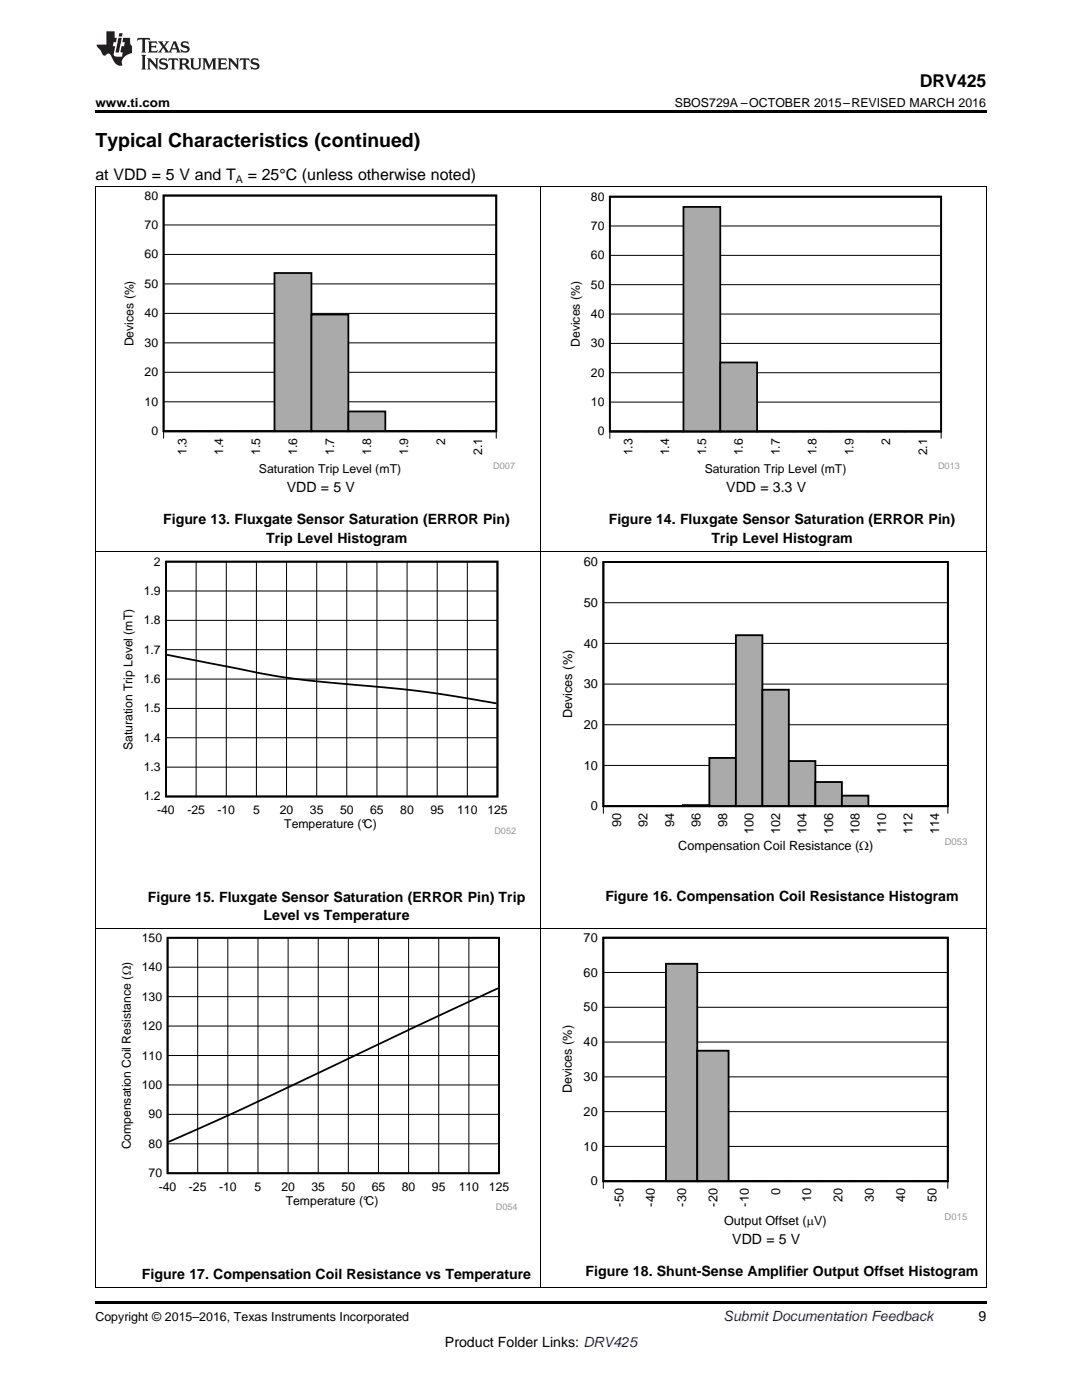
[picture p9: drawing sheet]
<svg xmlns="http://www.w3.org/2000/svg" width="216mm" height="279mm" viewBox="0 0 216 279" stroke-linecap="round" stroke-linejoin="round" font-family="sans-serif">
<path d="M19 259.7h177.8v.5h-177.8z" fill="#000"/>
<path d="M19.1 185.3v71.7M107.9 185.3v71.7M196.8 185.3v71.7M19 256.9h177.8" fill="none" stroke="#000" stroke-width=".2"/>
<path d="M111.7 186.2h81.2v58.8h-81.2z" fill-rule="evenodd" fill="#fff"/>
<path d="M120.4 187.1h68.7v48.6h-68.7zM120.4 235.7h6.2zM126.6 235.7h6.3z" fill="none" stroke="#000" stroke-width=".37"/>
<path d="M120.4 194.1h68.7M120.4 187.1h68.7M120.4 214.9h68.7M120.4 208h68.7M120.4 201h68.7M120.4 237.2v-1.5h68.7v1.5M120.4 228.8h68.7M120.4 221.9h68.7" fill="none" stroke="#000" stroke-width=".2"/>
<path d="M120.4 235.7h12.5" fill="none" stroke="#aaa" stroke-width=".2"/>
<path d="M132.9 192.3h6.2v43.4h-6.2z" fill-rule="evenodd" fill="#aaa"/>
<path d="M132.9 192.3h6.2v43.4h-6.2z" fill="none" stroke="#000" stroke-width=".37"/>
<path d="M139.1 209.7h6.3v26h-6.3z" fill-rule="evenodd" fill="#aaa"/>
<path d="M120.4 187.1h68.7v48.6h-68.7zM139.1 209.7h6.3v26h-6.3zM145.4 235.7h6.2zM151.6 235.7h6.3zM157.9 235.7h6.2zM164.1 235.7h6.3zM170.4 235.7h6.2zM176.6 235.7h6.3zM182.9 235.7h6.2z" fill="none" stroke="#000" stroke-width=".37"/>
<path d="M145.4 235.7h43.7" fill="none" stroke="#aaa" stroke-width=".2"/>
<path d="M23.7 186.2h79.6v55.4h-79.6z" fill-rule="evenodd" fill="#fff"/>
<path d="M33.4 187.2h66.2v46.9h-66.2zM99.4 197.2l-15.9 7.4-34.3 16.3-15.6 7" fill="none" stroke="#000" stroke-width=".35"/>
<g fill="none" stroke="#000" stroke-width=".2">
<path d="M19.1 110.1v75.2M107.9 110.1v75.2M196.8 110.1v75.2M19 185.2h177.8M33.4 198.9h66.2M33.4 193h66.2M39.4 187.2v47M45.5 187.2v47M51.5 187.2v47M57.5 187.2v47M63.5 187.2v47M69.5 187.2v47"/>
<path d="M75.5 187.2v47M81.5 187.2v47M87.5 187.2v47M93.6 187.2v47M33.4 216.5h66.2M33.4 210.7h66.2M33.4 204.8h66.2M33.4 228.3h66.2M33.4 222.4h66.2"/>
</g>
<path d="M111.7 111.2h81.2v58.9h-81.2z" fill-rule="evenodd" fill="#fff"/>
<path d="M120.4 112.2h68.7v48.7h-68.7zM120.4 160.9h5.3zM125.7 160.9h5.3zM131 160.9h5.3zM136.3 160.7h5.2v.2h-5.2z" fill="none" stroke="#000" stroke-width=".37"/>
<path d="M120.4 112.2h68.7M120.4 136.5h68.7M120.4 128.4h68.7M120.4 120.3h68.7M120.4 152.8h68.7M120.4 144.6h68.7M189.1 160.9v1.5M189.1 160.9h-68.7v1.5" fill="none" stroke="#000" stroke-width=".2"/>
<path d="M120.4 160.9h15.9" fill="none" stroke="#aaa" stroke-width=".2"/>
<path d="M136.3 160.8h5.3" fill="none" stroke="#aaa" stroke-width=".21"/>
<path d="M141.5 151.3h5.3v9.6h-5.3z" fill-rule="evenodd" fill="#aaa"/>
<path d="M141.5 151.3h5.3v9.6h-5.3z" fill="none" stroke="#000" stroke-width=".37"/>
<path d="M146.8 126.8h5.3v34.1h-5.3z" fill-rule="evenodd" fill="#aaa"/>
<path d="M146.8 126.8h5.3v34.1h-5.3z" fill="none" stroke="#000" stroke-width=".37"/>
<path d="M152.1 137.7h5.3v23.2h-5.3z" fill-rule="evenodd" fill="#aaa"/>
<path d="M152.1 137.7h5.3v23.2h-5.3z" fill="none" stroke="#000" stroke-width=".37"/>
<path d="M157.4 151.9h5.3v9h-5.3z" fill-rule="evenodd" fill="#aaa"/>
<path d="M157.4 151.9h5.3v9h-5.3z" fill="none" stroke="#000" stroke-width=".37"/>
<path d="M162.7 156.1h5.3v4.8h-5.3z" fill-rule="evenodd" fill="#aaa"/>
<path d="M162.7 156.1h5.3v4.8h-5.3z" fill="none" stroke="#000" stroke-width=".37"/>
<path d="M168 158.8h5.3v2.1h-5.3z" fill-rule="evenodd" fill="#aaa"/>
<path d="M120.4 112.2h68.7v48.7h-68.7zM168 158.8h5.3v2.1h-5.3zM173.3 160.9h5.3zM178.6 160.9h5.2zM183.8 160.9h5.3z" fill="none" stroke="#000" stroke-width=".37"/>
<path d="M173.3 160.9h15.8" fill="none" stroke="#aaa" stroke-width=".2"/>
<path d="M24.1 111.2h78.8v55.2h-78.8z" fill-rule="evenodd" fill="#fff"/>
<path d="M33.1 112.1h66.2v46.9h-66.2zM33.3 130.7l10.5 2a180.2 180.2 0 0 0 29.9 4.2 247.2 247.2 0 0 1 25.4 3.5" fill="none" stroke="#000" stroke-width=".35"/>
<g fill="none" stroke="#000" stroke-width=".2">
<path d="M19.1 37.2v72.9M107.9 37.2v72.9M196.8 37.2v72.9M19 110h177.8M33.1 117.9h66.2M39.1 112.1v46.9M45.2 112.1v46.9M51.2 112.1v46.9M57.2 112.1v46.9M63.2 112.1v46.9M69.2 112.1v46.9M75.2 112.1v46.9"/>
<path d="M81.2 112.1v46.9M87.2 112.1v46.9M93.3 112.1v46.9M33.1 135.5h66.2M33.1 129.7h66.2M33.1 123.8h66.2M33.1 153.1h66.2M33.1 147.2h66.2M33.1 141.4h66.2"/>
</g>
<path d="M24.3 38.1h78.4v56.9h-78.4z" fill-rule="evenodd" fill="#fff"/>
<path d="M32.6 39h66.4v47.1h-66.4zM32.6 86.1h7.4zM40 86.1h7.4zM47.4 86.1h7.4z" fill="none" stroke="#000" stroke-width=".36"/>
<path d="M32.6 39h66.4M32.6 56.7h66.4M32.6 50.8h66.4M32.6 44.9h66.4M32.6 74.3h66.4M32.6 68.4h66.4M32.6 62.5h66.4M32.6 87.5v-1.4h66.4v1.4M32.6 80.2h66.4" fill="none" stroke="#000" stroke-width=".2"/>
<path d="M32.6 86.1h22.2" fill="none" stroke="#aaa" stroke-width=".2"/>
<path d="M54.8 54.5h7.4v31.6h-7.4z" fill-rule="evenodd" fill="#aaa"/>
<path d="M54.8 54.5h7.3v31.6h-7.3z" fill="none" stroke="#000" stroke-width=".36"/>
<path d="M62.1 62.8h7.4v23.3h-7.4z" fill-rule="evenodd" fill="#aaa"/>
<path d="M62.1 62.8h7.4v23.3h-7.4z" fill="none" stroke="#000" stroke-width=".36"/>
<path d="M69.5 82.1h7.4v4h-7.4z" fill-rule="evenodd" fill="#aaa"/>
<path d="M32.6 39h66.4v47.1h-66.4zM69.5 82.1h7.4v4h-7.4zM76.9 86.1h7.4zM84.3 86.1h7.3zM91.6 86.1h7.4z" fill="none" stroke="#000" stroke-width=".36"/>
<path d="M76.9 86.1h22.1" fill="none" stroke="#aaa" stroke-width=".2"/>
<path d="M113.3 38.3h78.2v56.7h-78.2z" fill-rule="evenodd" fill="#fff"/>
<path d="M121.7 39.2h66.1v46.9h-66.1zM121.7 86.1h7.3zM129 86.1h7.4z" fill="none" stroke="#000" stroke-width=".35"/>
<path d="M121.7 39.3h66.1M121.7 56.8h66.1M121.7 51h66.1M121.7 45.1h66.1M121.7 74.4h66.1M121.7 68.5h66.1M121.7 62.7h66.1M121.7 87.5v-1.4h66.1v1.4M121.7 80.2h66.1" fill="none" stroke="#000" stroke-width=".2"/>
<path d="M121.7 86.1h14.7" fill="none" stroke="#aaa" stroke-width=".2"/>
<path d="M136.4 41.3h7.3v44.8h-7.3z" fill-rule="evenodd" fill="#aaa"/>
<path d="M136.4 41.3h7.3v44.8h-7.3z" fill="none" stroke="#000" stroke-width=".35"/>
<path d="M143.7 72.3h7.4v13.8h-7.4z" fill-rule="evenodd" fill="#aaa"/>
<path d="M121.7 39.2h66.1v46.9h-66.1zM143.7 72.3h7.4v13.8h-7.4zM151.1 86.1h7.3zM158.4 86.1h7.4zM165.8 86.1h7.3zM173.1 86.1h7.3zM180.4 86.1h7.4z" fill="none" stroke="#000" stroke-width=".35"/>
<path d="M151.1 86.1h36.7" fill="none" stroke="#aaa" stroke-width=".2"/>
<path d="M19 37.2h177.8" fill="none" stroke="#000" stroke-width=".2"/>
<path d="M19 22h177.8v.5h-177.8z" fill="#000"/>
<g fill="#231f20">
<path d="M27.5 7.6l-.1 .5 .4-.2h.6v.1v2.1l-.2 .4h1l-.3-.4v-2.1l.1-.1h.5l.5 .2-.2-.5zM29.5 8.3l.2 .3v1.5l-.2 .4h1.8l.2-.6a1.04 1.04 0 0 1-1.3 .2v-.7h.6l.3 .2v-.6l-.3 .2h-.6v-.6l.8-.1 .4 .3-.2-.5zM31.5 8.3l.9 1.1-.9 1.1h.8l-.2-.2 .5-.7 .4 .7-.2 .2h1.5l-.1-.2 .1-.4h.9l.1 .4-.2 .2h1l-.3-.3-.7-1.9h-.5l-.9 2-.8-1 .9-1h-.8l.1 .3-.3 .5-.4-.6 .2-.2zM34.7 8.6l.4 1h-.7zM36.3 8.4a.63 .63 0 0 0-.2 .7 .63 .63 0 0 0 .6 .4l.6 .2 .1 .2a.75 .75 0 0 1-.7 .4 .75 .75 0 0 1-.6-.5l.1 .7 .1-.1a1.11 1.11 0 0 0 1.5-.6 1.13 1.13 0 0 0-1.2-.8l-.1-.4a1.04 1.04 0 0 1 1.2 .2l-.2-.5-.1 .1-.5-.2zM28.2 10.9l.2 .4v2.2l-.2 .4h1l-.3-.4v-2.2l.3-.4zM29.3 11.6l.3 .4v1.5l-.3 .4h.8l-.2-.4v-1.3l1.5 1.7v-1.9l.2-.4h-.7l.2 .4v.9l-1.1-1.3zM32 11.8a.62 .62 0 0 0-.2 .7 .62 .62 0 0 0 .6 .4l.6 .1 .1 .3a.76 .76 0 0 1-.7 .3 .76 .76 0 0 1-.6-.4l.1 .7 .1-.1a1.11 1.11 0 0 0 1.5-.6 1.13 1.13 0 0 0-1.2-.8l-.1-.4a1.04 1.04 0 0 1 1.2 .2l-.2-.6-.1 .1-.5-.1zM33.7 11.6l-.2 .6a.61 .61 0 0 1 .8-.3v1.6l-.2 .4h.9l-.2-.4v-1.6a.63 .63 0 0 1 .8 .3l-.2-.6zM35.6 11.6l.3 .4v1.5l-.3 .4h1l-.2-.2v-.8l.5 .2a.76 .76 0 0 0 1.2 .7l-1-1a.58 .58 0 0 0 .6-.5 .58 .58 0 0 0-.5-.6zM36.4 11.9h.1a.45 .45 0 0 1 .5 .1 .45 .45 0 0 1 .1 .5l-.7 .2zM37.9 11.6l.2 .2a2.17 2.17 0 0 0 .3 1.9 .99 .99 0 0 0 1.6-.6v-1.1l.2-.4h-.7l.2 .2a1.92 1.92 0 0 1-.2 1.8 .6 .6 0 0 1-.9-.5v-1.1l.2-.4zM40.4 11.6l.2 .4v1.5l-.2 .4h.7l-.2-.4v-1.4l.8 1.8 .8-1.8v1.4l-.2 .4h.9l-.2-.4v-1.5l.2-.4h-.8l-.6 1.5-.6-1.5zM43.4 11.6l.2 .4v1.5l-.2 .4h1.8l.2-.6a1.04 1.04 0 0 1-1.3 .1v-.6h.5l.4 .2v-.6l-.4 .2h-.5v-.7h.8l.3 .3-.1-.6zM45.5 11.6l.2 .4v1.5l-.2 .4h.7l-.2-.4v-1.3l1.5 1.7v-1.9l.2-.4h-.7l.2 .4v.9l-1.1-1.3zM47.9 11.6l-.1 .6a.61 .61 0 0 1 .8-.3v1.6l-.3 .4h1l-.3-.4 .1-1.6a.63 .63 0 0 1 .7 .3l-.1-.6zM50.2 11.8a.62 .62 0 0 0-.2 .7 .62 .62 0 0 0 .6 .4l.6 .1 .2 .3a.76 .76 0 0 1-.8 .3 .76 .76 0 0 1-.6-.4l.1 .7 .2-.1a1.11 1.11 0 0 0 1.5-.6 1.13 1.13 0 0 0-1.3-.8l-.1-.4a1.04 1.04 0 0 1 1.2 .2l-.1-.6-.2 .1-.5-.1z"/>
<path d="M21.2 6.3v2.6h-1.9l.1 .4 .7 .9a.91 .91 0 0 0 1 .8 .56 .56 0 0 1 .5-.3 .56 .56 0 0 1 .5 .3l.4 .8a1.53 1.53 0 0 0 1.9 1.2 1.54 1.54 0 0 1 1-2.1l.9-.3v-1.4a1.52 1.52 0 0 1-.3-1.6h-1.4l-.2 .8h.5l-.2 .8h-.4l-.2 1v.2l.4 .1-.2 .8a1.93 1.93 0 0 1-1.6-.3l.3-1.8h-.5l.2-.8h.4l.2-.8h-.4v-1.3zM23.6 7.6l-.6 2.9h.7l.6-2.9zM23.8 6.6l-.1 .7h.6l.2-.7z"/>
</g>
<text font-size="3.9" x="19" y="29.3">Typical Characteristics (continued)</text>
<text font-size="3.5" x="183.5" y="17.3">DRV425</text>
<g font-size="3.2">
<text x="19" y="36">at VDD = 5 V and T</text>
<text x="49.4" y="36">= 25°C (unless otherwise noted)</text>
</g>
<g font-size="2.8">
<text x="57.2" y="98.2">VDD = 5 V</text>
<text x="144.9" y="98.2">VDD = 3.3 V</text>
<text x="32.6" y="104.6">Figure 13. Fluxgate Sensor Saturation (ERROR Pin)</text>
<text x="121.5" y="104.6">Figure 14. Fluxgate Sensor Saturation (ERROR Pin)</text>
<text x="53.1" y="108.3">Trip Level Histogram</text>
<text x="142" y="108.3">Trip Level Histogram</text>
<text x="29.5" y="180">Figure 15. Fluxgate Sensor Saturation (ERROR Pin) Trip</text>
<text x="120.8" y="179.7">Figure 16. Compensation Coil Resistance Histogram</text>
<text x="52.6" y="183.5">Level vs Temperature</text>
<text x="146.1" y="248.2">VDD = 5 V</text>
<text x="28.3" y="255.2">Figure 17. Compensation Coil Resistance vs Temperature</text>
<text x="116.8" y="254.6">Figure 18. Shunt-Sense Amplifier Output Offset Histogram</text>
<text x="195.3" y="263.6">9</text>
<text x="88.8" y="268.9">Product Folder Links: DRV425</text>
</g>
<text font-size="2.8" fill="#0000c8" x="144.4" y="263.6">Submit Documentation Feedback</text>
<g font-size="2.5">
<text x="19" y="21.4">www.ti.com</text>
<text x="134.7" y="21.4">SBOS729A –OCTOBER 2015–REVISED MARCH 2016</text>
<text x="116.5" y="113">60</text>
<text x="116.5" y="121.1">50</text>
<text x="116.5" y="129.2">40</text>
<text x="116.5" y="137.4">30</text>
<text x="114.1" y="143.3" transform="rotate(-90 114.1 143.3)">Devices (%)</text>
<text x="116.5" y="145.5">20</text>
<text x="116.5" y="153.6">10</text>
<text x="117.9" y="161.7">0</text>
<text x="123.9" y="165.1" transform="rotate(-90 123.9 165.1)">90</text>
<text x="129.2" y="165.1" transform="rotate(-90 129.2 165.1)">92</text>
<text x="134.5" y="165.1" transform="rotate(-90 134.5 165.1)">94</text>
<text x="139.8" y="165.1" transform="rotate(-90 139.8 165.1)">96</text>
<text x="145.1" y="165.1" transform="rotate(-90 145.1 165.1)">98</text>
<text x="150.4" y="166.5" transform="rotate(-90 150.4 166.5)">100</text>
<text x="155.7" y="166.5" transform="rotate(-90 155.7 166.5)">102</text>
<text x="160.9" y="166.5" transform="rotate(-90 160.9 166.5)">104</text>
<text x="166.2" y="166.5" transform="rotate(-90 166.2 166.5)">106</text>
<text x="171.5" y="166.5" transform="rotate(-90 171.5 166.5)">108</text>
<text x="176.8" y="166.5" transform="rotate(-90 176.8 166.5)">110</text>
<text x="182.1" y="166.5" transform="rotate(-90 182.1 166.5)">112</text>
<text x="187.4" y="166.5" transform="rotate(-90 187.4 166.5)">114</text>
<text x="135.4" y="169.6">Compensation Coil Resistance (:)</text>
<text x="116.5" y="188">70</text>
<text x="116.5" y="194.9">60</text>
<text x="116.5" y="201.8">50</text>
<text x="116.5" y="208.8">40</text>
<text x="116.5" y="215.7">30</text>
<text x="114.1" y="218.2" transform="rotate(-90 114.1 218.2)">Devices (%)</text>
<text x="116.5" y="222.7">20</text>
<text x="116.5" y="229.6">10</text>
<text x="117.9" y="236.6">0</text>
<text x="155.6" y="238.6" transform="rotate(-90 155.6 238.6)">0</text>
<text x="161.9" y="240" transform="rotate(-90 161.9 240)">10</text>
<text x="168.1" y="240" transform="rotate(-90 168.1 240)">20</text>
<text x="174.4" y="240" transform="rotate(-90 174.4 240)">30</text>
<text x="180.6" y="240" transform="rotate(-90 180.6 240)">40</text>
<text x="186.9" y="240" transform="rotate(-90 186.9 240)">50</text>
<text x="124.4" y="240.8" transform="rotate(-90 124.4 240.8)">-50</text>
<text x="130.6" y="240.8" transform="rotate(-90 130.6 240.8)">-40</text>
<text x="136.9" y="240.8" transform="rotate(-90 136.9 240.8)">-30</text>
<text x="143.1" y="240.8" transform="rotate(-90 143.1 240.8)">-20</text>
<text x="144.5" y="244.4">Output Offset (PV)</text>
<text x="149.4" y="240.8" transform="rotate(-90 149.4 240.8)">-10</text>
<text x="19" y="263.6">Copyright © 2015–2016, Texas Instruments Incorporated</text>
</g>
<g font-size="2.4">
<text x="28.9" y="39.8">80</text>
<text x="117.9" y="40">80</text>
<text x="28.9" y="45.7">70</text>
<text x="117.9" y="45.9">70</text>
<text x="28.9" y="51.6">60</text>
<text x="117.9" y="51.8">60</text>
<text x="28.9" y="57.5">50</text>
<text x="117.9" y="57.6">50</text>
<text x="28.9" y="63.3">40</text>
<text x="117.9" y="63.5">40</text>
<text x="26.6" y="69.1" transform="rotate(-90 26.6 69.1)">Devices (%)</text>
<text x="28.9" y="69.2">30</text>
<text x="115.7" y="69.2" transform="rotate(-90 115.7 69.2)">Devices (%)</text>
<text x="117.9" y="69.3">30</text>
<text x="28.9" y="75.1">20</text>
<text x="117.9" y="75.2">20</text>
<text x="28.9" y="81">10</text>
<text x="117.9" y="81">10</text>
<text x="30.2" y="86.9">0</text>
<text x="88.8" y="88.8" transform="rotate(-90 88.8 88.8)">2</text>
<text x="119.3" y="86.9">0</text>
<text x="177.6" y="88.8" transform="rotate(-90 177.6 88.8)">2</text>
<text x="37.2" y="90.8" transform="rotate(-90 37.2 90.8)">1.3</text>
<text x="44.6" y="90.8" transform="rotate(-90 44.6 90.8)">1.4</text>
<text x="51.6" y="94.5">Saturation Trip Level (mT)</text>
<text x="51.9" y="90.8" transform="rotate(-90 51.9 90.8)">1.5</text>
<text x="59.3" y="90.8" transform="rotate(-90 59.3 90.8)">1.6</text>
<text x="66.7" y="90.8" transform="rotate(-90 66.7 90.8)">1.7</text>
<text x="74.1" y="90.8" transform="rotate(-90 74.1 90.8)">1.8</text>
<text x="81.4" y="90.8" transform="rotate(-90 81.4 90.8)">1.9</text>
<text x="96.2" y="90.8" transform="rotate(-90 96.2 90.8)">2.1</text>
<text x="126.2" y="90.9" transform="rotate(-90 126.2 90.9)">1.3</text>
<text x="133.6" y="90.9" transform="rotate(-90 133.6 90.9)">1.4</text>
<text x="140.6" y="94.5">Saturation Trip Level (mT)</text>
<text x="140.9" y="90.9" transform="rotate(-90 140.9 90.9)">1.5</text>
<text x="148.3" y="90.9" transform="rotate(-90 148.3 90.9)">1.6</text>
<text x="155.6" y="90.9" transform="rotate(-90 155.6 90.9)">1.7</text>
<text x="162.9" y="90.9" transform="rotate(-90 162.9 90.9)">1.8</text>
<text x="170.3" y="90.9" transform="rotate(-90 170.3 90.9)">1.9</text>
<text x="185" y="90.9" transform="rotate(-90 185 90.9)">2.1</text>
<text x="30.7" y="112.9">2</text>
<text x="28.7" y="118.7">1.9</text>
<text x="28.7" y="124.6">1.8</text>
<text x="28.7" y="130.5">1.7</text>
<text x="28.7" y="136.3">1.6</text>
<text x="28.7" y="142.2">1.5</text>
<text x="26.4" y="149.6" transform="rotate(-90 26.4 149.6)">Saturation Trip Level (mT)</text>
<text x="28.7" y="148">1.4</text>
<text x="28.7" y="153.9">1.3</text>
<text x="28.7" y="159.8">1.2</text>
<text x="31.4" y="162.5">-40</text>
<text x="37.4" y="162.5">-25</text>
<text x="43.4" y="162.5">-10</text>
<text x="50.5" y="162.5">5</text>
<text x="55.8" y="162.5">20</text>
<text x="56.7" y="165.3">Temperature (°C)</text>
<text x="61.8" y="162.5">35</text>
<text x="67.9" y="162.5">50</text>
<text x="73.9" y="162.5">65</text>
<text x="79.9" y="162.5">80</text>
<text x="85.9" y="162.5">95</text>
<text x="91.2" y="162.5">110</text>
<text x="97.2" y="162.5">125</text>
<text x="28.3" y="188">150</text>
<text x="28.3" y="193.8">140</text>
<text x="28.3" y="199.7">130</text>
<text x="28.3" y="205.6">120</text>
<text x="28.3" y="211.5">110</text>
<text x="28.3" y="217.3">100</text>
<text x="29.7" y="223.2">90</text>
<text x="26.1" y="229.4" transform="rotate(-90 26.1 229.4)">Compensation Coil Resistance (:)</text>
<text x="29.7" y="229.1">80</text>
<text x="29.7" y="234.9">70</text>
<text x="31.7" y="237.7">-40</text>
<text x="37.7" y="237.7">-25</text>
<text x="43.7" y="237.7">-10</text>
<text x="50.8" y="237.7">5</text>
<text x="56.1" y="237.7">20</text>
<text x="62.2" y="237.7">35</text>
<text x="68.2" y="237.7">50</text>
<text x="74.2" y="237.7">65</text>
<text x="80.2" y="237.7">80</text>
<text x="86.2" y="237.7">95</text>
<text x="91.5" y="237.7">110</text>
<text x="97.5" y="237.7">125</text>
<text x="57" y="240.5">Temperature (°C)</text>
</g>
<text font-size="2.1" x="47.1" y="36.6">A</text>
<g font-size="1.9" fill="#999">
<text x="188.5" y="168.6">D053</text>
<text x="188.5" y="243.4">D015</text>
</g>
<g font-size="1.8" fill="#999">
<text x="98.4" y="93.5">D007</text>
<text x="187.2" y="93.5">D013</text>
<text x="98.7" y="166.4">D052</text>
<text x="99" y="241.6">D054</text>
</g>
</svg>
